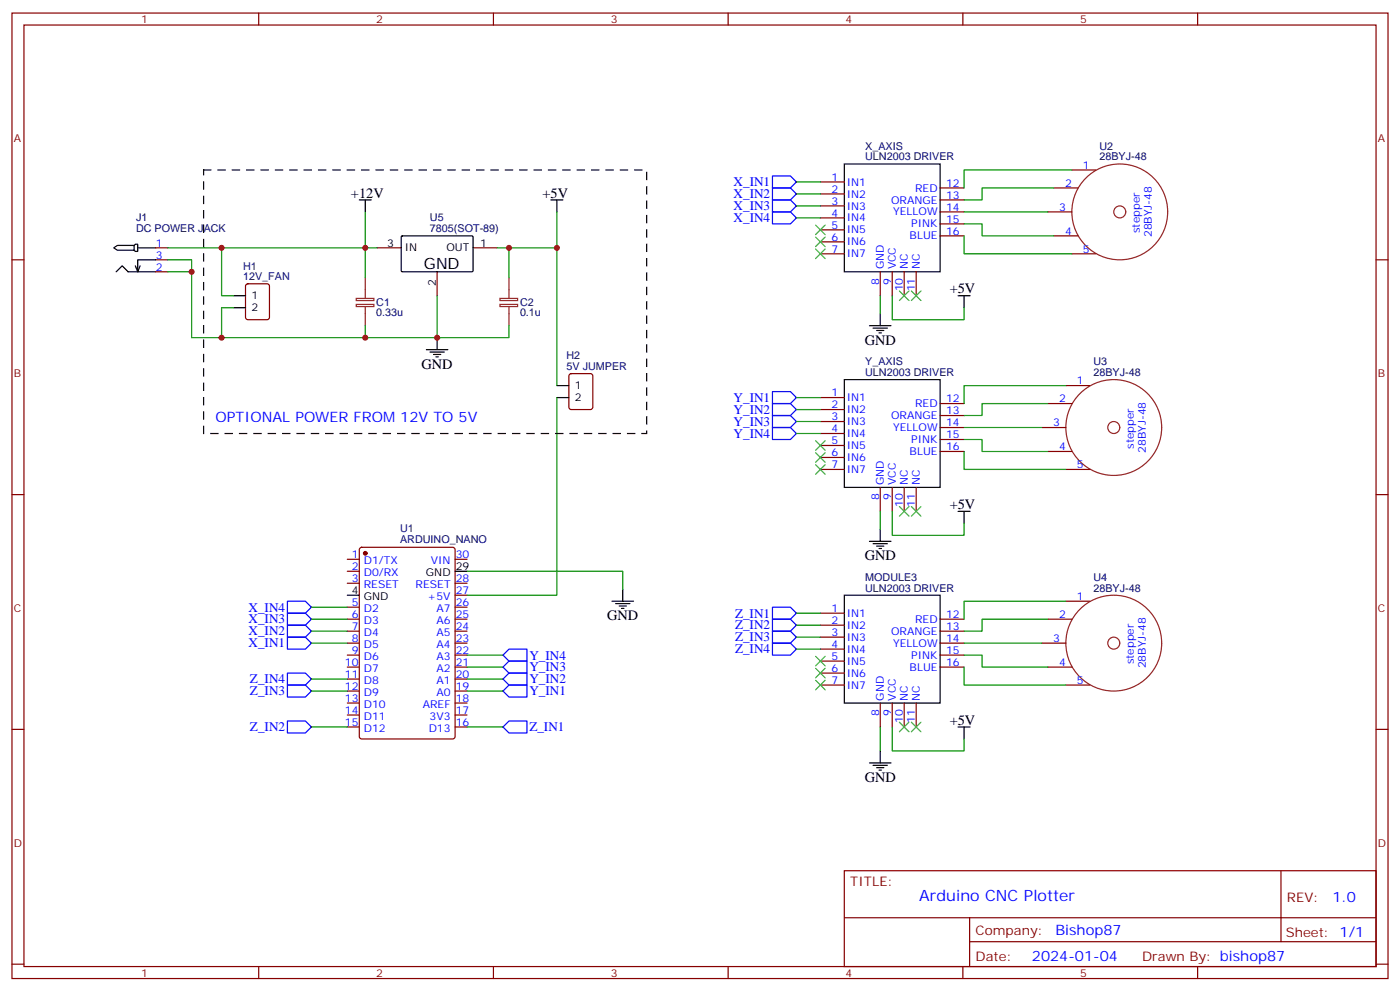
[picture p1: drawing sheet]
<svg xmlns="http://www.w3.org/2000/svg" width="412mm" height="292mm" viewBox="0 0 412 292" stroke-linecap="round" stroke-linejoin="round" font-family="sans-serif">
<g fill="none" stroke="#870000" stroke-width=".35">
<path d="M3.5 3.8h405.4v284.4h-405.4zM7.1 7.4h398.2v277.3h-398.2zM76.2 3.8v3.6M145.3 3.8v3.6M214.5 3.8v3.6M283.6 3.8v3.6M352.8 3.8v3.6M241.7 53.6h7M241.7 57.1h7M276.9 58.9h7.1M276.9 55.4h7.1M310.4 55.4h7.1"/>
<path d="M315.7 50.1h7.1M3.5 76.5h3.6M45.9 76.5h3.5M45.9 73h3.5M111.1 73h7.1M139.3 73h7.1M241.7 60.6h7M241.7 64.2h7M241.7 67.7h7M241.7 71.2h7M241.7 74.8h7M276.9 65.9h7.1"/>
<path d="M276.9 62.4h7.1M276.9 69.5h7.1M308.7 62.4h7M310.4 69.5h7.1M315.7 74.8h7.1M405.3 76.5h3.6M45.9 80h3.5M72.6 83.8l.4-.2h5.7l.6 .4 .1 9.5-.5 .6-5.9 .1-.6-.5-.1-9.4zM128.8 80v7.1M259.3 80v7.1M262.8 80v7.1M266.3 80v7.1"/>
<path d="M269.9 80v7.1M167.8 110.2l.5-.2h5.6l.7 .5v9.4l-.4 .7h-5.9l-.7-.4v-9.5zM241.7 117.1h7M276.9 118.9h7.1M308.7 118.9h7M314 113.6h7M241.7 120.6h7M241.7 124.1h7M241.7 127.7h7M241.7 131.2h7M241.7 134.7h7M241.7 138.3h7"/>
<path d="M276.9 129.4h7.1M276.9 125.9h7.1M276.9 122.4h7.1M276.9 133h7.1M306.9 125.9h7.1M308.7 133h7M314 138.3h7M3.5 145.7h3.6M259.3 143.5v7.1M262.8 143.5v7.1M266.3 143.5v7.1M269.9 143.5v7.1"/>
<path d="M405.3 145.7h3.6M102.3 164.7h3.5M102.3 168.2h3.5M102.3 171.8h3.5M102.3 178.8h3.5M106.1 161.4l.4-.2h26.8l.7 .4 .1 55.3-.5 .7h-27.1l-.6-.4-.1-55.3zM134.1 164.7h3.5M134.1 171.8h3.5M134.1 178.8h3.5M134.1 175.3h3.5M314 177.1h7M102.3 182.4h3.5"/>
<path d="M102.3 185.9h3.5M102.3 189.4h3.5M102.3 192.9h3.5M102.3 196.5h3.5M102.3 200h3.5M134.1 182.4h3.5M134.1 185.9h3.5M134.1 189.4h3.5M134.1 192.9h3.5M134.1 196.5h3.5M134.1 200h3.5M241.7 180.6h7"/>
<path d="M241.7 184.1h7M241.7 187.6h7M241.7 191.2h7M241.7 194.7h7M241.7 198.2h7M276.9 182.4h7.1M276.9 185.9h7.1M276.9 189.4h7.1M276.9 192.9h7.1M276.9 196.5h7.1M306.9 189.4h7.1M308.7 182.4h7"/>
<path d="M308.7 196.5h7M3.5 214.8h3.6M102.3 203.5h3.5M102.3 207h3.5M102.3 210.6h3.5M102.3 214.1h3.5M134.1 203.5h3.5M134.1 207h3.5M134.1 210.6h3.5M134.1 214.1h3.5M241.7 201.8h7M259.3 207v7.1"/>
<path d="M262.8 207v7.1M266.3 207v7.1M269.9 207v7.1M314 201.8h7M405.3 214.8h3.6M248.7 256.4h156.6v28.3h-156.6zM377.3 256.5v20.8M248.7 270.3h156.5M285.6 277.3h119.6M285.6 270.3v14.1M3.5 284h3.6M76.2 284.7v3.5"/>
<path d="M145.3 284.7v3.5M214.5 284.7v3.5M283.6 284.7v3.5M352.8 284.7v3.5M405.3 284h3.6"/>
</g>
<circle cx="107.6" cy="162.9" r=".53" fill="#870000" stroke="#870000" stroke-width=".35"/>
<g fill="none" stroke="#000" stroke-width=".35">
<path d="M105.8 58.9h3.6M107.6 58.9v3.5M162.3 58.9h3.5M164 58.9v3.5M248.7 48.3h28.2v31.7h-28.2zM33.5 73l1.1-.7h4.9v1.4h-4.9zM39.5 72.3l.4-.4h.7v2.1h-.7l-.4-.3M40.6 73h5.3M41.3 78.3l-.7 1.7M45.9 76.5h-5.3v3.5l-.7-1.7M118.2 69.6l.3-.1h20.7l.1 .3v10.1l-.3 .1h-20.6l-.2-.3zM34.2 80l1.8-1.7 1.7 1.7h8.2"/>
<path d="M68.8 87.1h3.5M68.8 90.6h3.5M128.8 99.4v3.6M256.1 95.9h6.4M257.2 96.6h4.2M258.2 97.3h2.1M258.9 98h.7M259.3 92.4v3.5M282.2 87.1h3.6M284 87.1v3.5M125.6 103h6.3M126.6 103.7h4.3"/>
<path d="M127.7 104.4h2.1M128.4 105.1h.7M164 113.6h3.6M164 117.1h3.6M248.7 111.8h28.2v31.7h-28.2zM256.1 159.4h6.4M259.3 155.9v3.5M282.2 150.6h3.6M284 150.6v3.5M102.3 175.3h3.5M134.1 168.2h3.5M180.3 177.1h6.3"/>
<path d="M181.3 177.8h4.3M182.4 178.5h2.1M183.1 179.2h.7M183.4 173.5v3.6M248.7 175.3h28.2v31.7h-28.2zM257.2 160.1h4.2M258.2 160.8h2.1M258.9 161.5h.7M282.2 214.1h3.6M284 214.1v3.5M256.1 224.7h6.4M257.2 225.4h4.2"/>
<path d="M258.2 226.1h2.1M258.9 226.8h.7M259.3 221.2v3.5"/>
</g>
<g fill="none" stroke="#8c2424" stroke-width=".35">
<path d="M105 87.9h5.1v.6h-5.1zM105 89.6h5.1v.7h-5.1zM107.6 81.8v6M107.6 90.3v5.6M147.3 87.9h5.2v.6h-5.2zM147.3 89.6h5.2v.7h-5.2zM149.9 81.8v6M149.9 90.3v5.6"/>
<circle cx="329.8" cy="62.4" r="14.1"/>
<circle cx="329.8" cy="62.4" r="1.76"/>
<circle cx="328.1" cy="125.9" r="14.1"/>
<circle cx="328.1" cy="125.9" r="1.76"/>
<circle cx="328.1" cy="189.4" r="14.1"/>
<circle cx="328.1" cy="189.4" r="1.76"/>
</g>
<g fill="none" stroke="#008700" stroke-width=".35">
<path d="M234.6 53.6h7.1M234.6 57.1h7.1M310.4 55.4h-21.1v3.5h-5.3M315.7 50.1h-31.7v5.3M49.4 76.5h7v3.5h-7M65.3 73v14.1h3.5M107.6 62.4v10.6h-58.2M111.1 73h-3.5v8.8M146.4 73h3.5v8.8M164 62.4v10.6h-14.1M164 73v40.6M234.6 60.6h7.1"/>
<path d="M234.6 64.2h7.1M284 65.9h5.3v3.6h21.1M284 69.5v5.3h31.7M284 62.4h24.7M56.4 80v19.4h51.2M68.8 90.6h-3.5v8.8M107.6 95.9v3.5h42.3v-3.5M128.8 87.1v12.3M259.3 87.1v5.3M262.8 87.1v7.1h21.2v-3.6M164 117.1v58.2h-26.4M234.6 117.1h7.1"/>
<path d="M308.7 118.9h-19.4v3.5h-5.3M314 113.6h-30v5.3M234.6 120.6h7.1M234.6 124.1h7.1M234.6 127.7h7.1M284 133v5.3h30M284 129.4h5.3v3.6h19.4M284 125.9h22.9M259.3 150.6v5.3M262.8 150.6v7.1h21.2v-3.6M91.7 178.8h10.6M137.6 168.2h45.8v5.3"/>
<path d="M314 177.1h-30v5.3M91.7 189.4h10.6M91.7 182.4h10.6M91.7 185.9h10.6M91.7 200h10.6M137.6 192.9h10.6M137.6 196.5h10.6M137.6 200h10.6M234.6 180.6h7.1M234.6 184.1h7.1M234.6 187.6h7.1M234.6 191.2h7.1"/>
<path d="M284 196.5v5.3h30M284 192.9h5.3v3.6h19.4M284 189.4h22.9M308.7 182.4h-19.4v3.5h-5.3M91.7 203.5h10.6M91.7 214.1h10.6M137.6 203.5h10.6M137.6 214.1h10.6M259.3 214.1v7.1M262.8 214.1v7.1h21.2v-3.6"/>
</g>
<g fill="none" stroke="#00f" stroke-width=".35">
<path d="M227.5 51.8h5.3l1.8 1.8-1.8 1.8h-5.3zM227.5 55.4h5.3l1.8 1.7-1.8 1.8h-5.3zM227.5 58.9h5.3l1.8 1.7-1.8 1.8h-5.3zM227.5 62.4h5.3l1.8 1.8-1.8 1.7h-5.3zM227.5 118.9h5.3l1.8 1.7-1.8 1.8h-5.3zM227.5 115.3h5.3l1.8 1.8-1.8 1.8h-5.3zM227.5 125.9h5.3l1.8 1.8-1.8 1.7h-5.3zM227.5 122.4h5.3l1.8 1.7-1.8 1.8h-5.3zM84.7 177.1h5.3l1.7 1.7-1.7 1.8h-5.3zM227.5 178.8h5.3l1.8 1.8-1.8 1.8h-5.3zM84.7 184.1h5.3l1.7 1.8-1.7 1.7h-5.3zM84.7 187.6h5.3l1.7 1.8-1.7 1.8h-5.3z"/>
<path d="M84.7 180.6h5.3l1.7 1.8-1.7 1.7h-5.3zM84.7 198.2h5.3l1.7 1.8-1.7 1.8h-5.3zM148.2 196.5l1.7-1.8h5.3v3.5h-5.3zM148.2 192.9l1.7-1.7h5.3v3.5h-5.3zM149.9 198.2h5.3v3.6h-5.3l-1.7-1.8zM227.5 189.4h5.3l1.8 1.8-1.8 1.7h-5.3zM227.5 185.9h5.3l1.8 1.7-1.8 1.8h-5.3zM227.5 182.4h5.3l1.8 1.7-1.8 1.8h-5.3zM84.7 212.3h5.3l1.7 1.8-1.7 1.8h-5.3zM84.7 201.8h5.3l1.7 1.7-1.7 1.8h-5.3zM148.2 203.5l1.7-1.7h5.3v3.5h-5.3zM148.2 214.1l1.7-1.8h5.3v3.6h-5.3z"/>
</g>
<g fill="none" stroke="#3c3" stroke-width=".35">
<path d="M240.2 66.3l2.9 2.8M240.2 69.8l2.9 2.8M240.2 73.3l2.9 2.9M243.1 66.3l-2.9 2.8M243.1 69.8l-2.9 2.8M243.1 73.3l-2.9 2.9M264.9 85.7l2.9 2.8M267.8 85.7l-2.9 2.8M268.5 85.7l2.8 2.8M271.3 85.7l-2.8 2.8M240.2 129.8l2.9 2.8M240.2 133.3l2.9 2.8"/>
<path d="M240.2 136.8l2.9 2.9M243.1 129.8l-2.9 2.8M243.1 133.3l-2.9 2.8M243.1 136.8l-2.9 2.9M264.9 149.2l2.9 2.8M267.8 149.2l-2.9 2.8M268.5 149.2l2.8 2.8M271.3 149.2l-2.8 2.8M240.2 193.3l2.9 2.8M240.2 196.8l2.9 2.8M243.1 193.3l-2.9 2.8M243.1 196.8l-2.9 2.8"/>
<path d="M240.2 200.3l2.9 2.9M243.1 200.3l-2.9 2.9M264.9 212.7l2.9 2.8M267.8 212.7l-2.9 2.8M268.5 212.7l2.8 2.8M271.3 212.7l-2.8 2.8"/>
</g>
<path d="M60 50.1h130.5v77.6h-130.5z" fill="none" stroke="#000" stroke-width=".35" stroke-dasharray="2.1 2.1"/>
<g fill="#c00">
<circle cx="128.8" cy="99.4" r=".88"/>
<circle cx="107.6" cy="73" r=".88"/>
<circle cx="149.9" cy="73" r=".88"/>
<circle cx="107.6" cy="99.4" r=".88"/>
<circle cx="56.4" cy="80" r=".88"/>
<circle cx="65.3" cy="73" r=".88"/>
<circle cx="65.3" cy="99.4" r=".88"/>
<circle cx="164" cy="73" r=".88"/>
</g>
<text font-size="4.6" x="124.9" y="79.3">GND</text>
<text font-size="4.6" fill="#00f" x="270.8" y="265.5">Arduino CNC Plotter</text>
<g font-size="4.2">
<text x="103.4" y="58.2">+12V</text>
<text x="159.8" y="58.2">+5V</text>
<text x="279.8" y="86.4">+5V</text>
<text x="254.7" y="101.6">GND</text>
<text x="124.2" y="108.6">GND</text>
<text x="279.8" y="149.9">+5V</text>
<text x="254.7" y="165.1">GND</text>
<text x="178.9" y="182.7">GND</text>
<text x="279.8" y="213.4">+5V</text>
<text x="254.7" y="230.3">GND</text>
</g>
<g font-size="4.2" fill="#00f">
<text x="63.5" y="124.1">OPTIONAL POWER FROM 12V TO 5V</text>
<text x="392.5" y="265.7">1.0</text>
<text x="310.9" y="275.3">Bishop87</text>
<text x="304" y="283.1">2024-01-04</text>
</g>
<g font-size="3.9" fill="#00f">
<text x="216.1" y="54.9">X_IN1</text>
<text x="216.1" y="58.4">X_IN2</text>
<text x="216.1" y="61.9">X_IN3</text>
<text x="216.1" y="65.4">X_IN4</text>
<text x="216.1" y="118.4">Y_IN1</text>
<text x="216.1" y="125.4">Y_IN3</text>
<text x="216.1" y="121.9">Y_IN2</text>
<text x="216.1" y="128.9">Y_IN4</text>
<text x="73.2" y="183.6">X_IN3</text>
<text x="73.2" y="180.1">X_IN4</text>
<text x="216.5" y="185.4">Z_IN2</text>
<text x="216.5" y="181.9">Z_IN1</text>
<text x="73.2" y="187.1">X_IN2</text>
<text x="73.2" y="190.7">X_IN1</text>
<text x="216.5" y="188.9">Z_IN3</text>
<text x="155.9" y="197.8">Y_IN3</text>
<text x="155.9" y="194.2">Y_IN4</text>
<text x="216.5" y="192.4">Z_IN4</text>
<text x="73.6" y="201.2">Z_IN4</text>
<text x="155.9" y="201.3">Y_IN2</text>
<text x="73.6" y="204.8">Z_IN3</text>
<text x="155.9" y="204.8">Y_IN1</text>
<text x="73.6" y="215.3">Z_IN2</text>
<text x="155.9" y="215.4">Z_IN1</text>
</g>
<g font-size="3.9" fill="#800">
<text x="250.5" y="261">TITLE:</text>
<text x="379.1" y="265.7">REV:</text>
<text x="287.4" y="275.2">Company:</text>
<text x="378.7" y="275.8">Sheet: 1/1</text>
<text x="287.4" y="282.9">Date:</text>
<text x="336.4" y="283">Drawn By: bishop87</text>
</g>
<g font-size="3.2" fill="#800">
<text x="41.6" y="6.8">1</text>
<text x="110.8" y="6.8">2</text>
<text x="179.9" y="6.8">3</text>
<text x="249.1" y="6.8">4</text>
<text x="318.2" y="6.8">5</text>
<text x="4.1" y="41.9">A</text>
<text x="405.9" y="41.9">A</text>
<text x="4.1" y="111.1">B</text>
<text x="405.9" y="111.1">B</text>
<text x="4.1" y="180.2">C</text>
<text x="405.9" y="180.2">C</text>
<text x="4.1" y="249.4">D</text>
<text x="405.9" y="249.4">D</text>
<text x="41.6" y="287.7">1</text>
<text x="110.8" y="287.7">2</text>
<text x="179.9" y="287.7">3</text>
<text x="249.1" y="287.7">4</text>
<text x="318.2" y="287.7">5</text>
</g>
<g font-size="3.2" fill="#000080">
<text x="254.9" y="47.2">ULN2003 DRIVER</text>
<text x="254.9" y="44.1">X_AXIS</text>
<text x="323.9" y="47.2">28BYJ-48</text>
<text x="323.9" y="44.1">U2</text>
<text x="40.1" y="65">J1</text>
<text x="126.7" y="65.1">U5</text>
<text x="40.1" y="68.2">DC POWER JACK</text>
<text x="126.7" y="68.3">7805(SOT-89)</text>
<text x="71.6" y="82.5">12V_FAN</text>
<text x="71.6" y="79.4">H1</text>
<text x="110.8" y="93.2">0.33u</text>
<text x="110.8" y="90.1">C1</text>
<text x="153.2" y="93.2">0.1u</text>
<text x="153.2" y="90.1">C2</text>
<text x="166.9" y="105.8">H2</text>
<text x="254.9" y="107.6">Y_AXIS</text>
<text x="322.1" y="107.6">U3</text>
<text x="166.9" y="109">5V JUMPER</text>
<text x="254.9" y="110.7">ULN2003 DRIVER</text>
<text x="322.1" y="110.7">28BYJ-48</text>
<text x="117.8" y="159.9">ARDUINO_NANO</text>
<text x="117.8" y="156.7">U1</text>
<text x="254.9" y="171.1">MODULE3</text>
<text x="322.1" y="171.1">U4</text>
<text x="254.9" y="174.2">ULN2003 DRIVER</text>
<text x="322.1" y="174.2">28BYJ-48</text>
</g>
<g font-size="3.2" fill="#00f">
<text x="244.9" y="53.2">1</text>
<text x="319" y="49.7">1</text>
<text x="244.9" y="56.8">2</text>
<text x="249.4" y="54.6">IN1</text>
<text x="249.4" y="58.2">IN2</text>
<text x="262.5" y="59.9">ORANGE</text>
<text x="269.6" y="56.4">RED</text>
<text x="278.7" y="58.5">13</text>
<text x="278.7" y="55">12</text>
<text x="313.7" y="55">2</text>
<text x="244.9" y="60.3">3</text>
<text x="244.9" y="63.8">4</text>
<text x="249.4" y="61.7">IN3</text>
<text x="249.4" y="65.2">IN4</text>
<text x="263.1" y="63.5">YELLOW</text>
<text x="278.7" y="65.6">15</text>
<text x="278.7" y="62.1">14</text>
<text x="312" y="62.1">3</text>
<text x="244.9" y="67.3">5</text>
<text x="244.9" y="70.9">6</text>
<text x="249.4" y="68.8">IN5</text>
<text x="268" y="70.5">BLUE</text>
<text x="268.4" y="67">PINK</text>
<text x="278.7" y="69.1">16</text>
<text x="313.7" y="69.1">4</text>
<text x="335.8" y="68.7" transform="rotate(-90 335.8 68.7)">stepper</text>
<text x="339.3" y="69.9" transform="rotate(-90 339.3 69.9)">28BYJ-48</text>
<text x="45.9" y="76.2">3</text>
<text x="45.9" y="72.6">1</text>
<text x="244.9" y="74.4">7</text>
<text x="249.4" y="72.3">IN6</text>
<text x="249.4" y="75.8">IN7</text>
<text x="319" y="74.4">5</text>
<text x="45.9" y="79.7">2</text>
<text x="258.9" y="83.8" transform="rotate(-90 258.9 83.8)">8</text>
<text x="260.3" y="79.3" transform="rotate(-90 260.3 79.3)">GND</text>
<text x="262.5" y="83.8" transform="rotate(-90 262.5 83.8)">9</text>
<text x="263.9" y="79.3" transform="rotate(-90 263.9 79.3)">VCC</text>
<text x="267.4" y="79.3" transform="rotate(-90 267.4 79.3)">NC</text>
<text x="270.9" y="79.3" transform="rotate(-90 270.9 79.3)">NC</text>
<text x="266" y="85.8" transform="rotate(-90 266 85.8)">10</text>
<text x="269.5" y="85.8" transform="rotate(-90 269.5 85.8)">11</text>
<text x="317.2" y="113.2">1</text>
<text x="244.9" y="116.7">1</text>
<text x="249.4" y="118.1">IN1</text>
<text x="269.6" y="119.9">RED</text>
<text x="278.7" y="118.5">12</text>
<text x="312" y="118.5">2</text>
<text x="244.9" y="120.3">2</text>
<text x="244.9" y="123.8">3</text>
<text x="249.4" y="121.7">IN2</text>
<text x="249.4" y="125.2">IN3</text>
<text x="262.5" y="123.4">ORANGE</text>
<text x="278.7" y="125.6">14</text>
<text x="278.7" y="122">13</text>
<text x="310.2" y="125.6">3</text>
<text x="244.9" y="127.3">4</text>
<text x="244.9" y="130.8">5</text>
<text x="249.4" y="128.7">IN4</text>
<text x="263.1" y="127">YELLOW</text>
<text x="268.4" y="130.5">PINK</text>
<text x="278.7" y="129.1">15</text>
<text x="244.9" y="134.4">6</text>
<text x="244.9" y="137.9">7</text>
<text x="249.4" y="132.3">IN5</text>
<text x="249.4" y="135.8">IN6</text>
<text x="268" y="134">BLUE</text>
<text x="278.7" y="132.6">16</text>
<text x="312" y="132.6">4</text>
<text x="317.2" y="137.9">5</text>
<text x="334" y="132.2" transform="rotate(-90 334 132.2)">stepper</text>
<text x="337.6" y="133.4" transform="rotate(-90 337.6 133.4)">28BYJ-48</text>
<text x="249.4" y="139.3">IN7</text>
<text x="260.3" y="142.8" transform="rotate(-90 260.3 142.8)">GND</text>
<text x="263.9" y="142.8" transform="rotate(-90 263.9 142.8)">VCC</text>
<text x="267.4" y="142.8" transform="rotate(-90 267.4 142.8)">NC</text>
<text x="270.9" y="142.8" transform="rotate(-90 270.9 142.8)">NC</text>
<text x="258.9" y="147.3" transform="rotate(-90 258.9 147.3)">8</text>
<text x="262.5" y="147.3" transform="rotate(-90 262.5 147.3)">9</text>
<text x="266" y="149.3" transform="rotate(-90 266 149.3)">10</text>
<text x="269.5" y="149.3" transform="rotate(-90 269.5 149.3)">11</text>
<text x="103.6" y="164.4">1</text>
<text x="103.6" y="167.9">2</text>
<text x="107.1" y="166.1">D1/TX</text>
<text x="126.9" y="166.1">VIN</text>
<text x="134.2" y="164.4">30</text>
<text x="103.6" y="171.4">3</text>
<text x="107.1" y="169.7">D0/RX</text>
<text x="107.1" y="173.2">RESET</text>
<text x="122.4" y="173.2">RESET</text>
<text x="134.2" y="171.4">28</text>
<text x="103.6" y="178.5">5</text>
<text x="126" y="176.7">+5V</text>
<text x="134.2" y="178.5">26</text>
<text x="134.2" y="174.9">27</text>
<text x="317.2" y="176.7">1</text>
<text x="103.6" y="182">6</text>
<text x="103.6" y="185.5">7</text>
<text x="107.1" y="180.2">D2</text>
<text x="107.1" y="183.8">D3</text>
<text x="128.6" y="183.8">A6</text>
<text x="128.6" y="180.2">A7</text>
<text x="134.2" y="185.5">24</text>
<text x="134.2" y="182">25</text>
<text x="244.9" y="180.2">1</text>
<text x="244.9" y="183.8">2</text>
<text x="249.4" y="181.6">IN1</text>
<text x="249.4" y="185.2">IN2</text>
<text x="269.6" y="183.4">RED</text>
<text x="278.7" y="185.5">13</text>
<text x="278.7" y="182">12</text>
<text x="312" y="182">2</text>
<text x="103.6" y="189.1">8</text>
<text x="107.1" y="187.3">D4</text>
<text x="107.1" y="190.8">D5</text>
<text x="128.6" y="190.8">A4</text>
<text x="128.6" y="187.3">A5</text>
<text x="134.2" y="189.1">23</text>
<text x="244.9" y="187.3">3</text>
<text x="244.9" y="190.8">4</text>
<text x="249.4" y="188.7">IN3</text>
<text x="262.5" y="186.9">ORANGE</text>
<text x="263.1" y="190.5">YELLOW</text>
<text x="278.7" y="189.1">14</text>
<text x="310.2" y="189.1">3</text>
<text x="101.6" y="196.1">10</text>
<text x="103.6" y="192.6">9</text>
<text x="107.1" y="194.3">D6</text>
<text x="107.1" y="197.9">D7</text>
<text x="128.6" y="197.9">A2</text>
<text x="128.6" y="194.3">A3</text>
<text x="134.2" y="196.1">21</text>
<text x="134.2" y="192.6">22</text>
<text x="244.9" y="194.3">5</text>
<text x="244.9" y="197.9">6</text>
<text x="249.4" y="192.2">IN4</text>
<text x="249.4" y="195.8">IN5</text>
<text x="268" y="197.5">BLUE</text>
<text x="268.4" y="194">PINK</text>
<text x="278.7" y="192.6">15</text>
<text x="278.7" y="196.1">16</text>
<text x="312" y="196.1">4</text>
<text x="334" y="195.7" transform="rotate(-90 334 195.7)">stepper</text>
<text x="337.6" y="196.9" transform="rotate(-90 337.6 196.9)">28BYJ-48</text>
<text x="101.6" y="199.6">11</text>
<text x="101.6" y="203.2">12</text>
<text x="107.1" y="201.4">D8</text>
<text x="128.6" y="201.4">A1</text>
<text x="134.2" y="203.2">19</text>
<text x="134.2" y="199.6">20</text>
<text x="244.9" y="201.4">7</text>
<text x="249.4" y="199.3">IN6</text>
<text x="249.4" y="202.8">IN7</text>
<text x="317.2" y="201.4">5</text>
<text x="101.6" y="206.7">13</text>
<text x="107.1" y="204.9">D9</text>
<text x="107.1" y="208.5">D10</text>
<text x="124.5" y="208.5">AREF</text>
<text x="128.6" y="204.9">A0</text>
<text x="134.2" y="206.7">18</text>
<text x="260.3" y="206.3" transform="rotate(-90 260.3 206.3)">GND</text>
<text x="263.9" y="206.3" transform="rotate(-90 263.9 206.3)">VCC</text>
<text x="267.4" y="206.3" transform="rotate(-90 267.4 206.3)">NC</text>
<text x="270.9" y="206.3" transform="rotate(-90 270.9 206.3)">NC</text>
<text x="101.6" y="210.2">14</text>
<text x="101.6" y="213.7">15</text>
<text x="107.1" y="212">D11</text>
<text x="107.1" y="215.5">D12</text>
<text x="126.3" y="215.5">D13</text>
<text x="126.5" y="212">3V3</text>
<text x="134.2" y="213.7">16</text>
<text x="134.2" y="210.2">17</text>
<text x="258.9" y="210.8" transform="rotate(-90 258.9 210.8)">8</text>
<text x="262.5" y="210.8" transform="rotate(-90 262.5 210.8)">9</text>
<text x="266" y="212.8" transform="rotate(-90 266 212.8)">10</text>
<text x="269.5" y="212.8" transform="rotate(-90 269.5 212.8)">11</text>
</g>
<g font-size="3.2">
<text x="114" y="72.6">3</text>
<text x="119.2" y="74">IN</text>
<text x="131.5" y="74">OUT</text>
<text x="141.5" y="72.6">1</text>
<text x="74.1" y="88.2">1</text>
<text x="128.4" y="84.2" transform="rotate(-90 128.4 84.2)">2</text>
<text x="74.1" y="91.7">2</text>
<text x="169.3" y="114.6">1</text>
<text x="169.3" y="118.1">2</text>
<text x="134.2" y="167.9">29</text>
<text x="125.5" y="169.7">GND</text>
<text x="103.6" y="174.9">4</text>
<text x="107.1" y="176.7">GND</text>
</g>
</svg>
